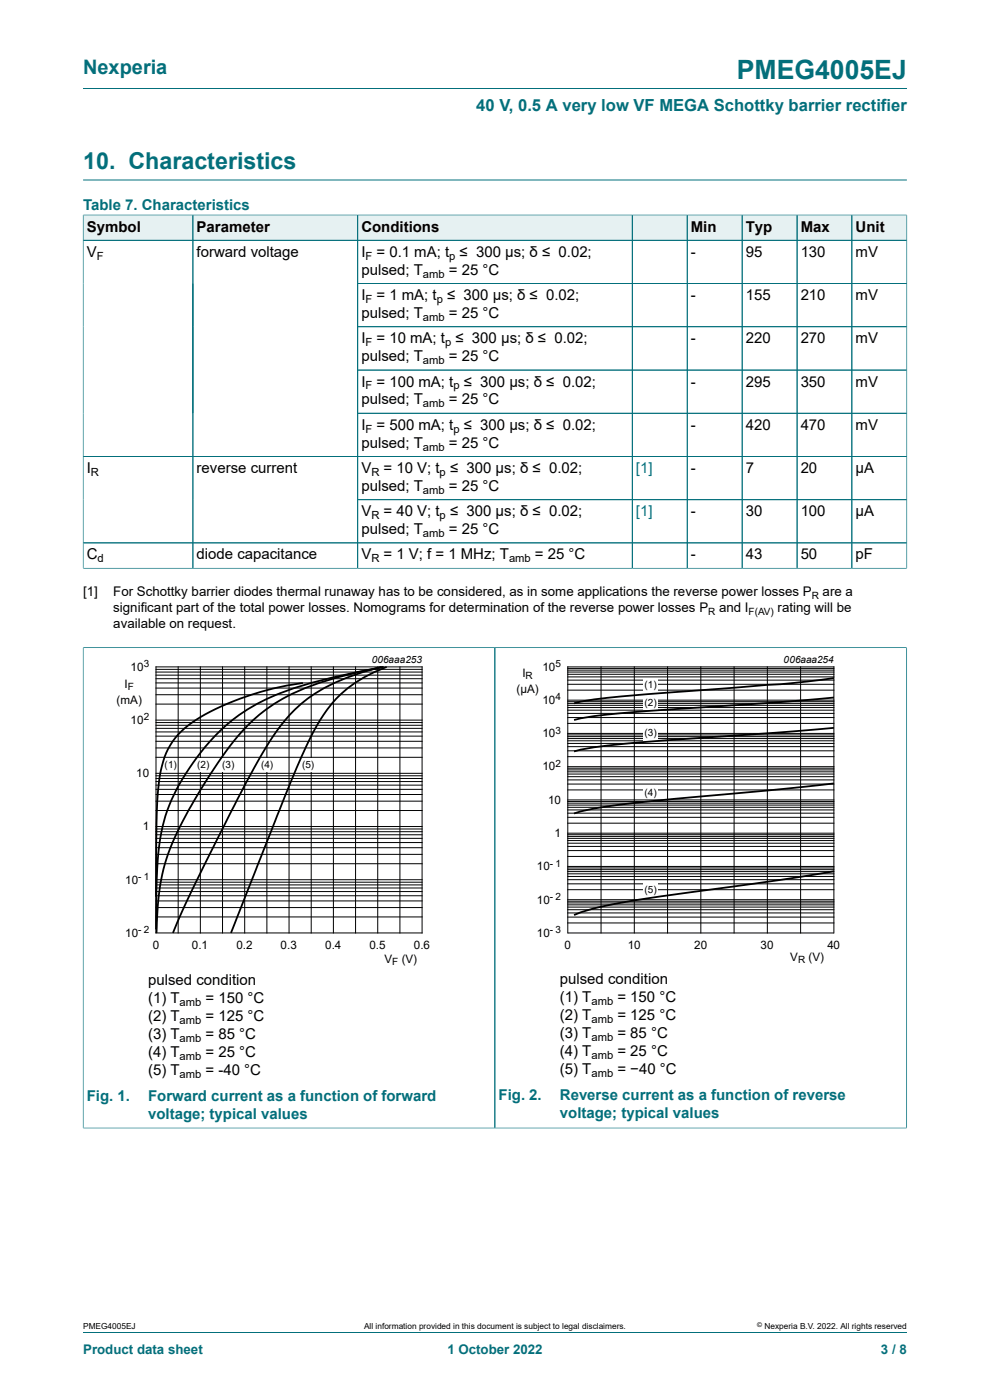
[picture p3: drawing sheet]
<svg xmlns="http://www.w3.org/2000/svg" width="210mm" height="297mm" viewBox="0 0 210 297" stroke-linecap="round" stroke-linejoin="round" font-family="sans-serif">
<path d="M17.6 18.8h174.8M17.6 38.2h174.8" fill="none" stroke="#036f7b" stroke-width=".21"/>
<path d="M17.7 45.7h23.2v5.2h-23.2z" fill="#e6f1f2"/>
<path d="M17.6 45.5v5.5h23.3v-5.4h-23.3" fill="none" stroke="#036f7b" stroke-width=".21"/>
<path d="M41 45.7h34.8v5.2h-34.8z" fill="#e6f1f2"/>
<path d="M40.9 45.6h35v5.4h-35z" fill="none" stroke="#036f7b" stroke-width=".21"/>
<path d="M75.9 45.7h58.1v5.2h-58.1z" fill="#e6f1f2"/>
<path d="M75.9 45.6h58.2v5.4h-58.2z" fill="none" stroke="#036f7b" stroke-width=".21"/>
<path d="M134.2 45.7h11.5v5.2h-11.5z" fill="#e6f1f2"/>
<path d="M134.1 45.6h11.7v5.4h-11.7z" fill="none" stroke="#036f7b" stroke-width=".21"/>
<path d="M145.8 45.7h11.5v5.2h-11.5z" fill="#e6f1f2"/>
<path d="M145.8 45.6h11.6v5.4h-11.6z" fill="none" stroke="#036f7b" stroke-width=".21"/>
<path d="M157.5 45.7h11.5v5.2h-11.5z" fill="#e6f1f2"/>
<path d="M157.4 45.6h11.7v5.4h-11.7z" fill="none" stroke="#036f7b" stroke-width=".21"/>
<path d="M169.1 45.7h11.5v5.2h-11.5z" fill="#e6f1f2"/>
<path d="M169.1 45.6h11.6v5.4h-11.6z" fill="none" stroke="#036f7b" stroke-width=".21"/>
<path d="M180.8 45.7h11.5v5.2h-11.5z" fill="#e6f1f2"/>
<g fill="none" stroke="#036f7b" stroke-width=".21">
<path d="M17.6 51h174.8M17.6 45.7v74.9M17.7 45.6h174.7M40.9 45.7v74.8M75.9 45.7v74.8M134.1 45.7v74.8M145.8 45.7v74.8M157.4 45.7v74.8M169.1 45.7v74.8M180.7 45.6v74.9M192.4 45.5v75.1M75.9 60.1h116.5"/>
<path d="M75.9 69.3h116.5M75.9 78.5h116.5M17.6 96.8h174.8M75.9 87.7h116.5M17.6 115.2h174.8M75.9 106h116.5M17.6 120.5h174.8M17.6 137.4h87.4v101.9h-87.4M17.6 137.3v102.1"/>
</g>
<path d="M20.4 138.7h81.8v66.3h-81.8z" fill="none" stroke="#fff" stroke-width=".21"/>
<g fill="none" stroke="#000" stroke-width=".21">
<path d="M33.1 141.5h56.4v56.4h-56.4zM33.1 158.7h56.4M33.1 157.3h56.4M33.1 156.2h56.4M33.1 155.3h56.4M33.1 154.5h56.4M33.1 153.9h56.4M33.1 153.3h56.4M33.1 152.8h56.4M33.1 149.4h56.4M33.1 147.4h56.4M33.1 146h56.4"/>
<path d="M33.1 144.9h56.4M33.1 144h56.4M33.1 143.2h56.4M33.1 142.6h56.4M33.1 142h56.4M37.8 141.5v56.4M42.5 141.5v56.4M47.2 141.5v56.4M51.9 141.5v56.4M56.6 141.5v56.4M61.3 141.5v56.4M66 141.5v56.4"/>
<path d="M70.7 141.5v56.4M75.4 141.5v56.4M80.1 141.5v56.4M84.8 141.5v56.4M33.1 179.8h56.4M33.1 178.7h56.4M33.1 177.8h56.4M33.1 177.1h56.4M33.1 176.4h56.4M33.1 175.9h56.4M33.1 175.3h56.4M33.1 171.9h56.4"/>
<path d="M33.1 170h56.4M33.1 168.5h56.4M33.1 167.5h56.4M33.1 166.6h56.4M33.1 165.8h56.4M33.1 165.2h56.4M33.1 164.6h56.4M33.1 164.1h56.4M33.1 160.7h56.4M33.1 194.5h56.4M33.1 192.5h56.4M33.1 191.1h56.4"/>
<path d="M33.1 190h56.4M33.1 189.1h56.4M33.1 188.4h56.4M33.1 187.7h56.4M33.1 187.2h56.4M33.1 186.6h56.4M33.1 183.2h56.4M33.1 181.2h56.4"/>
</g>
<g fill="#fff">
<path d="M34.6 160.9h2.9v2.9h-2.9z"/>
<path d="M41.6 160.9h3v2.9h-3z"/>
<path d="M46.9 160.9h3.1v2.9h-3.1z"/>
<path d="M55.1 160.9h3.1v2.9h-3.1z"/>
<path d="M63.8 160.9h3.1v2.9h-3.1z"/>
</g>
<path d="M64.3 144.9a55.2 55.2 0 0 0-24.3 8.9 15.5 15.5 0 0 0-6.1 10.8l-.4 3.1-.2 4.8-.2 17.7M80.9 141.5a42.8 42.8 0 0 0-15.7 6.7 39.2 39.2 0 0 0-10 12.5l-3.1 5.6-6.4 12.4a290 290 0 0 0-9 19.2M81.3 141.5a131.9 131.9 0 0 0-22 5.6 38.9 38.9 0 0 0-19.1 15.8 36.7 36.7 0 0 0-6.9 21.5l-.2 12.8M81.4 141.5a81.5 81.5 0 0 0-19.3 5.6 36.9 36.9 0 0 0-15.1 13.6 103.7 103.7 0 0 0-11.3 20.3 52.1 52.1 0 0 0-2.5 16.9M82 141.5a26.7 26.7 0 0 0-16 14.6 455.5 455.5 0 0 0-11.7 28.3l-5.3 13.5" fill="none" stroke="#000" stroke-width=".38"/>
<path d="M192.3 137.3v102.1M192.4 137.4h-87.4v101.9h87.4" fill="none" stroke="#036f7b" stroke-width=".21"/>
<g fill="none" stroke="#000" stroke-width=".21">
<path d="M120.4 141.5h56.5v56.4h-56.5zM120.4 159.3h56.5M120.4 158.4h56.5M120.4 157.7h56.5M120.4 157.2h56.5M120.4 156.7h56.5M120.4 156.3h56.5M120.4 155.9h56.5M120.4 155.6h56.5M120.4 153.5h56.5M120.4 152.2h56.5M120.4 151.3h56.5"/>
<path d="M120.4 150.7h56.5M120.4 150.1h56.5M120.4 149.6h56.5M120.4 149.2h56.5M120.4 148.9h56.5M120.4 148.5h56.5M120.4 146.4h56.5M120.4 145.2h56.5M120.4 144.3h56.5M120.4 143.6h56.5M120.4 143h56.5M120.4 142.6h56.5"/>
<path d="M120.4 142.2h56.5M120.4 141.8h56.5M127.5 141.5v56.4M134.5 141.5v56.4M141.6 141.5v56.4M148.7 141.5v56.4M155.7 141.5v56.4M162.8 141.5v56.4M169.8 141.5v56.4M120.4 179.6h56.5M120.4 178.9h56.5M120.4 178.3h56.5"/>
<path d="M120.4 177.8h56.5M120.4 177.4h56.5M120.4 177.1h56.5M120.4 176.8h56.5M120.4 174.6h56.5M120.4 173.4h56.5M120.4 172.5h56.5M120.4 171.8h56.5M120.4 171.3h56.5M120.4 170.8h56.5M120.4 170.4h56.5M120.4 170h56.5"/>
<path d="M120.4 169.7h56.5M120.4 167.6h56.5M120.4 166.3h56.5M120.4 165.5h56.5M120.4 164.8h56.5M120.4 164.2h56.5M120.4 163.7h56.5M120.4 163.3h56.5M120.4 163h56.5M120.4 162.6h56.5M120.4 160.5h56.5M120.4 195.8h56.5"/>
<path d="M120.4 194.6h56.5M120.4 193.7h56.5M120.4 193h56.5M120.4 192.4h56.5M120.4 192h56.5M120.4 191.6h56.5M120.4 191.2h56.5M120.4 190.9h56.5M120.4 188.7h56.5M120.4 187.5h56.5M120.4 186.6h56.5M120.4 185.9h56.5"/>
<path d="M120.4 185.4h56.5M120.4 184.9h56.5M120.4 184.5h56.5M120.4 184.1h56.5M120.4 183.8h56.5M120.4 181.7h56.5M120.4 180.4h56.5"/>
</g>
<path d="M107.7 138.7h81.9v66.3h-81.9z" fill="none" stroke="#fff" stroke-width=".21"/>
<g fill="#fff">
<path d="M136.4 143.9h3.1v3h-3.1z"/>
<path d="M136.5 147.7h3v2.9h-3z"/>
<path d="M136.4 154.2h3.1v2.9h-3.1z"/>
<path d="M136.4 166.8h3.1v2.6h-3.1z"/>
<path d="M136.4 187.3h3.1v2.9h-3.1z"/>
</g>
<path d="M176.9 154.4l-28.3 2.1a373.5 373.5 0 0 0-22.6 2l-4.2 .9M176.9 148l-11.3 .9-19.8 1.4a252.9 252.9 0 0 0-22.6 2.1l-1.4 .3M176.9 143.9l-11.3 1.3-19.8 1.4a280.1 280.1 0 0 0-22.6 2.2l-1.4 .4M176.9 166.2l-14.2 1.5-14.1 1.3a317.9 317.9 0 0 0-22.6 2.5l-4.2 1.1M176.9 184.8l-11.3 1.9-14.2 1.9a303.5 303.5 0 0 0-25.4 4.1l-4.2 1.4" fill="none" stroke="#000" stroke-width=".38"/>
<path d="M17.6 137.5v101.7M17.7 137.4h174.6M105 137.5v101.7M192.3 137.5v101.7M17.7 239.3h174.6M17.6 282.6h174.8" fill="none" stroke="#036f7b" stroke-width=".21"/>
<text font-size="5.6" fill="#036f7b" x="156.3" y="16.8">PMEG4005EJ</text>
<text font-size="4.9" fill="#036f7b" x="17.6" y="35.9">10. Characteristics</text>
<text font-size="4.2" fill="#036f7b" x="17.6" y="15.6">Nexperia</text>
<text font-size="3.5" fill="#036f7b" x="101" y="23.7">40 V, 0.5 A very low VF MEGA Schottky barrier rectifier</text>
<g font-size="3.2" fill="#036f7b">
<text x="17.6" y="44.5">Table 7. Characteristics</text>
<text x="18.4" y="233.6">Fig. 1.</text>
<text x="31.4" y="233.6">Forward current as a function of forward</text>
<text x="105.8" y="233.4">Fig. 2.</text>
<text x="118.8" y="233.4">Reverse current as a function of reverse</text>
<text x="31.4" y="237.4">voltage; typical values</text>
<text x="118.8" y="237.3">voltage; typical values</text>
</g>
<g font-size="3.2">
<text x="18.4" y="49.1">Symbol</text>
<text x="41.7" y="49.1">Parameter</text>
<text x="76.7" y="49.1">Conditions</text>
<text x="146.5" y="49.1">Min</text>
<text x="158.2" y="49.1">Typ</text>
<text x="169.8" y="49.1">Max</text>
<text x="181.5" y="49.1">Unit</text>
<text x="18.4" y="54.5">V</text>
<text x="41.7" y="54.5">forward voltage</text>
<text x="76.7" y="54.5">I</text>
<text x="76.7" y="58.3">pulsed; T</text>
<text x="79.9" y="54.5">= 0.1 mA; t ≤ 300 µs; δ ≤ 0.02;</text>
<text x="95.2" y="58.3">= 25 °C</text>
<text x="146.5" y="54.5">-</text>
<text x="158.2" y="54.5">95</text>
<text x="169.8" y="54.5">130</text>
<text x="181.5" y="54.5">mV</text>
<text x="76.7" y="63.7">I</text>
<text x="79.9" y="63.7">= 1 mA; t ≤ 300 µs; δ ≤ 0.02;</text>
<text x="146.5" y="63.7">-</text>
<text x="158.2" y="63.7">155</text>
<text x="169.8" y="63.7">210</text>
<text x="181.5" y="63.7">mV</text>
<text x="76.7" y="67.5">pulsed; T</text>
<text x="95.2" y="67.5">= 25 °C</text>
<text x="76.7" y="72.8">I</text>
<text x="76.7" y="76.6">pulsed; T</text>
<text x="79.9" y="72.8">= 10 mA; t ≤ 300 µs; δ ≤ 0.02;</text>
<text x="95.2" y="76.6">= 25 °C</text>
<text x="146.5" y="72.8">-</text>
<text x="158.2" y="72.8">220</text>
<text x="169.8" y="72.8">270</text>
<text x="181.5" y="72.8">mV</text>
<text x="76.7" y="82">I</text>
<text x="79.9" y="82">= 100 mA; t ≤ 300 µs; δ ≤ 0.02;</text>
<text x="146.5" y="82">-</text>
<text x="158.2" y="82">295</text>
<text x="169.8" y="82">350</text>
<text x="181.5" y="82">mV</text>
<text x="76.7" y="85.8">pulsed; T</text>
<text x="95.2" y="85.8">= 25 °C</text>
<text x="76.7" y="91.2">I</text>
<text x="76.7" y="95">pulsed; T</text>
<text x="79.9" y="91.2">= 500 mA; t ≤ 300 µs; δ ≤ 0.02;</text>
<text x="95.2" y="95">= 25 °C</text>
<text x="146.5" y="91.2">-</text>
<text x="158.2" y="91.2">420</text>
<text x="169.8" y="91.2">470</text>
<text x="181.5" y="91.2">mV</text>
<text x="18.4" y="100.3">I</text>
<text x="41.7" y="100.3">reverse current</text>
<text x="76.7" y="100.3">V</text>
<text x="81.4" y="100.3">= 10 V; t ≤ 300 µs; δ ≤ 0.02;</text>
<text x="146.5" y="100.3">-</text>
<text x="158.2" y="100.3">7</text>
<text x="169.8" y="100.3">20</text>
<text x="181.5" y="100.3">µA</text>
<text x="76.7" y="104.2">pulsed; T</text>
<text x="95.2" y="104.2">= 25 °C</text>
<text x="76.7" y="109.5">V</text>
<text x="76.7" y="113.3">pulsed; T</text>
<text x="81.4" y="109.5">= 40 V; t ≤ 300 µs; δ ≤ 0.02;</text>
<text x="95.2" y="113.3">= 25 °C</text>
<text x="146.5" y="109.5">-</text>
<text x="158.2" y="109.5">30</text>
<text x="169.8" y="109.5">100</text>
<text x="181.5" y="109.5">µA</text>
<text x="18.4" y="118.7">C</text>
<text x="41.7" y="118.7">diode capacitance</text>
<text x="76.7" y="118.7">V</text>
<text x="81.4" y="118.7">= 1 V; f = 1 MHz; T</text>
<text x="113.5" y="118.7">= 25 °C</text>
<text x="146.5" y="118.7">-</text>
<text x="158.2" y="118.7">43</text>
<text x="169.8" y="118.7">50</text>
<text x="181.5" y="118.7">pF</text>
<text x="31.4" y="209">pulsed condition</text>
<text x="118.8" y="208.8">pulsed condition</text>
<text x="31.4" y="212.8">(1) T</text>
<text x="43.6" y="212.8">= 150 °C</text>
<text x="118.8" y="212.6">(1) T</text>
<text x="131" y="212.6">= 150 °C</text>
<text x="31.4" y="216.6">(2) T</text>
<text x="31.4" y="220.4">(3) T</text>
<text x="43.6" y="216.6">= 125 °C</text>
<text x="43.6" y="220.4">= 85 °C</text>
<text x="118.8" y="216.4">(2) T</text>
<text x="118.8" y="220.2">(3) T</text>
<text x="131" y="216.4">= 125 °C</text>
<text x="131" y="220.2">= 85 °C</text>
<text x="31.4" y="224.2">(4) T</text>
<text x="43.6" y="224.2">= 25 °C</text>
<text x="118.8" y="224.1">(4) T</text>
<text x="118.8" y="227.9">(5) T</text>
<text x="131" y="224.1">= 25 °C</text>
<text x="131" y="227.9">= −40 °C</text>
<text x="31.4" y="228.1">(5) T</text>
<text x="43.6" y="228.1">= -40 °C</text>
</g>
<g font-size="3.2" fill="#00f">
<text x="134.9" y="100.3">[1]</text>
<text x="134.9" y="109.5">[1]</text>
</g>
<g font-size="2.8">
<text x="17.6" y="126.5">[1]</text>
<text x="24" y="126.5">For Schottky barrier diodes thermal runaway has to be considered, as in some applications the reverse power losses P</text>
<text x="24" y="129.9">significant part of the total power losses. Nomograms for determination of the reverse power losses P</text>
<text x="152.5" y="129.9">and I</text>
<text x="164.9" y="129.9">rating will be</text>
<text x="174.5" y="126.5">are a</text>
<text x="24" y="133.3">available on request.</text>
</g>
<g font-size="2.8" fill="#036f7b">
<text x="17.6" y="287.2">Product data sheet</text>
<text x="94.9" y="287.2">1 October 2022</text>
<text x="186.9" y="287.2">3 / 8</text>
</g>
<g font-size="2.5">
<text x="27.7" y="142.3">10</text>
<text x="110.9" y="143.6">I</text>
<text x="115" y="142.3">10</text>
<text x="24.7" y="149.4">(mA)</text>
<text x="26.4" y="145.9">I</text>
<text x="109.6" y="147.1">(µA)</text>
<text x="115" y="149.4">10</text>
<text x="27.7" y="153.6">10</text>
<text x="115" y="156.4">10</text>
<text x="28.9" y="164.8">10</text>
<text x="115" y="163.4">10</text>
<text x="116.3" y="170.5">10</text>
<text x="30.3" y="176.1">1</text>
<text x="117.7" y="177.5">1</text>
<text x="113.9" y="184.7">10</text>
<text x="26.6" y="187.4">10</text>
<text x="113.9" y="191.7">10</text>
<text x="26.6" y="198.8">10</text>
<text x="32.4" y="201.3">0</text>
<text x="40.7" y="201.3">0.1</text>
<text x="50.2" y="201.3">0.2</text>
<text x="59.5" y="201.3">0.3</text>
<text x="69" y="201.3">0.4</text>
<text x="78.4" y="201.3">0.5</text>
<text x="87.8" y="201.3">0.6</text>
<text x="113.9" y="198.8">10</text>
<text x="119.7" y="201.3">0</text>
<text x="133.1" y="201.3">10</text>
<text x="147.2" y="201.3">20</text>
<text x="161.3" y="201.3">30</text>
<text x="167.6" y="203.8">V</text>
<text x="171.5" y="203.8">(V)</text>
<text x="175.5" y="201.3">40</text>
<text x="81.5" y="204.2">V</text>
<text x="85.2" y="204.2">(V)</text>
</g>
<g font-size="2.4">
<text x="20.5" y="55.1">F</text>
<text x="77.5" y="55.1">F</text>
<text x="89.7" y="58.9">amb</text>
<text x="95.3" y="55.1">p</text>
<text x="77.5" y="64.3">F</text>
<text x="92.6" y="64.3">p</text>
<text x="89.7" y="68.1">amb</text>
<text x="77.5" y="73.4">F</text>
<text x="89.7" y="77.3">amb</text>
<text x="94.4" y="73.4">p</text>
<text x="77.5" y="82.6">F</text>
<text x="96.2" y="82.6">p</text>
<text x="89.7" y="86.4">amb</text>
<text x="77.5" y="91.8">F</text>
<text x="89.7" y="95.6">amb</text>
<text x="96.2" y="91.8">p</text>
<text x="19.3" y="101">R</text>
<text x="78.8" y="101">R</text>
<text x="93.3" y="101">p</text>
<text x="89.7" y="104.8">amb</text>
<text x="78.8" y="110.1">R</text>
<text x="89.7" y="113.9">amb</text>
<text x="93.3" y="110.1">p</text>
<text x="20.7" y="119.3">d</text>
<text x="78.8" y="119.3">R</text>
<text x="108" y="119.3">amb</text>
<text x="38.1" y="213.4">amb</text>
<text x="125.5" y="213.2">amb</text>
<text x="38.1" y="217.2">amb</text>
<text x="38.1" y="221.1">amb</text>
<text x="125.5" y="217.1">amb</text>
<text x="125.5" y="220.9">amb</text>
<text x="38.1" y="224.9">amb</text>
<text x="125.5" y="224.7">amb</text>
<text x="38.1" y="228.7">amb</text>
<text x="125.5" y="228.5">amb</text>
</g>
<g font-size="2.1">
<text x="150.2" y="130.4">R</text>
<text x="158.8" y="130.4">F(AV)</text>
<text x="172.2" y="127">R</text>
<text x="30.5" y="141.5">3</text>
<text x="78.9" y="140.7">006aaa253</text>
<text x="117.8" y="141.5">5</text>
<text x="166.2" y="140.7">006aaa254</text>
<text x="27.1" y="146.4">F</text>
<text x="111.5" y="144.1">R</text>
<text x="117.8" y="148.6">4</text>
<text x="136.7" y="146">(1)</text>
<text x="136.7" y="149.7">(2)</text>
<text x="30.5" y="152.8">2</text>
<text x="117.8" y="155.6">3</text>
<text x="136.7" y="156.2">(3)</text>
<text x="34.9" y="162.9">(1)</text>
<text x="41.8" y="162.9">(2)</text>
<text x="47.1" y="162.9">(</text>
<text x="47.8" y="162.9">3)</text>
<text x="55.4" y="162.9">(4)</text>
<text x="64.1" y="162.9">(5)</text>
<text x="117.8" y="162.7">2</text>
<text x="136.7" y="168.8">(4)</text>
<text x="116.6" y="183.9">- 1</text>
<text x="29.3" y="186.7">- 1</text>
<text x="116.6" y="190.9">- 2</text>
<text x="136.7" y="189.4">(5)</text>
<text x="29.3" y="198">- 2</text>
<text x="116.6" y="198">- 3</text>
<text x="83.2" y="204.7">F</text>
<text x="169.3" y="204.3">R</text>
</g>
<g font-size="1.8">
<text x="17.6" y="282">PMEG4005EJ</text>
<text x="77.2" y="282">All information provided in this document is subject to legal disclaimers.</text>
<text x="162.2" y="282">Nexperia B.V. 2022. All rights reserved</text>
</g>
<text font-size="1.4" x="160.6" y="281.6">©</text>
</svg>
